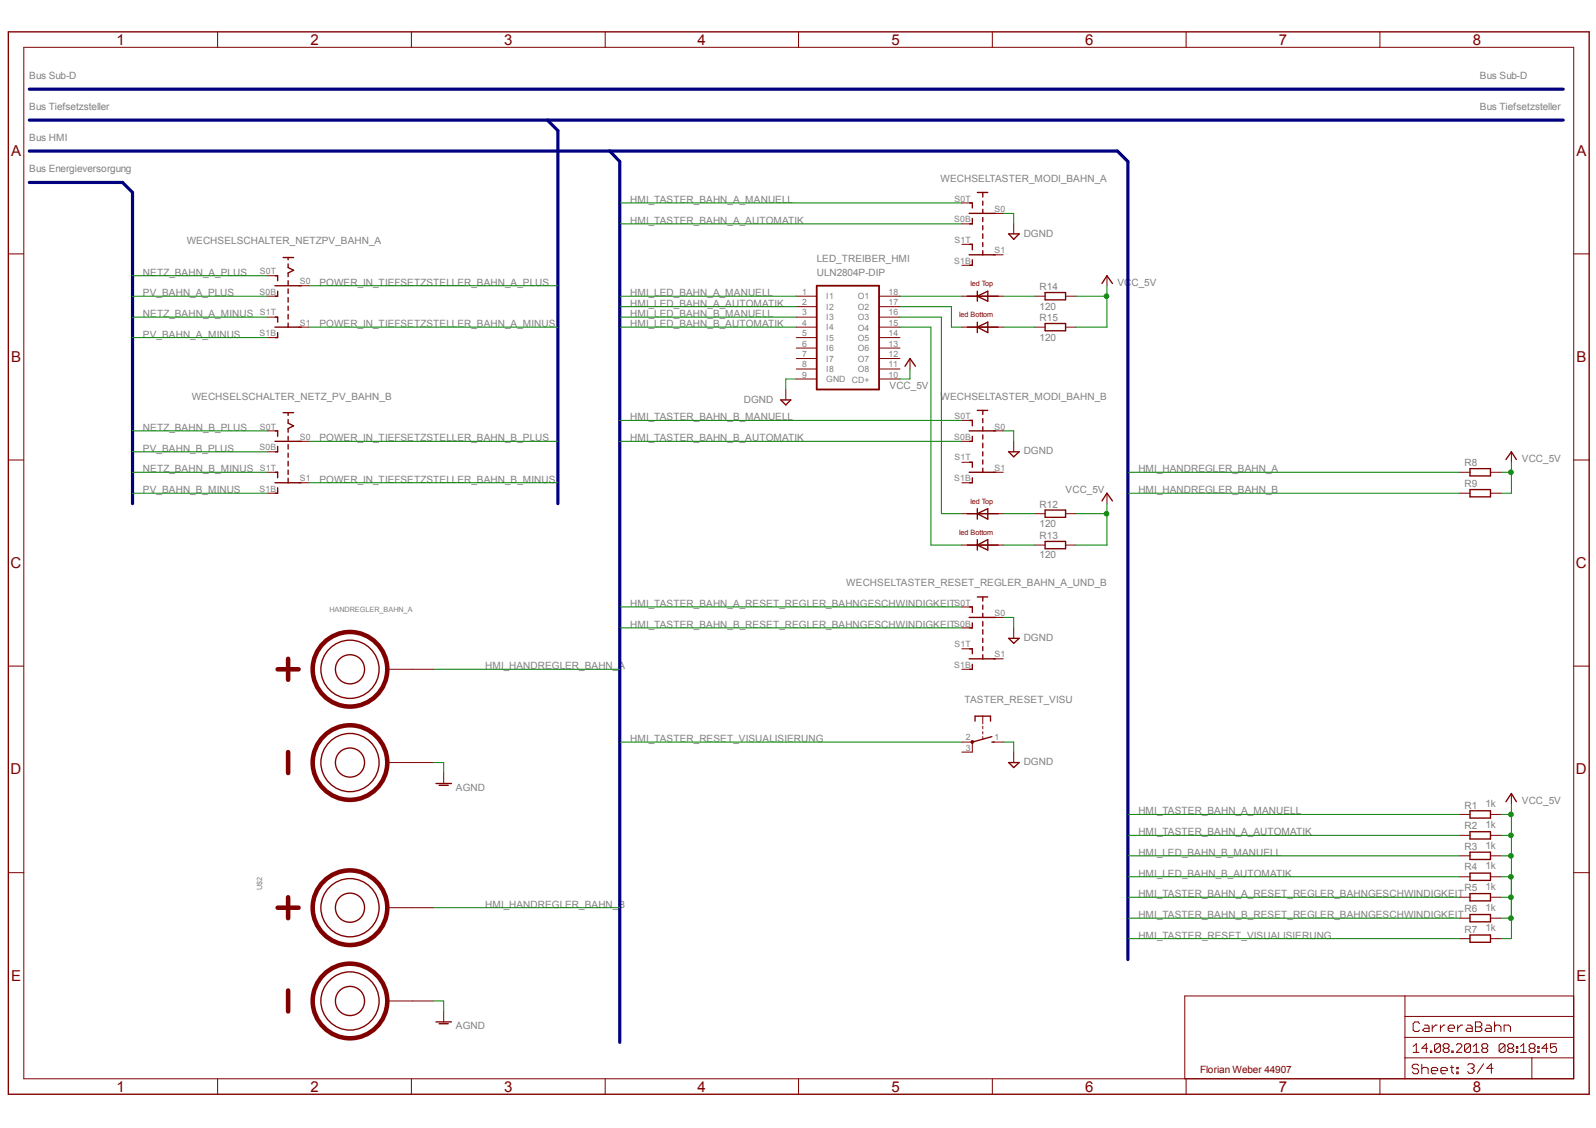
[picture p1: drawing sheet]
<svg xmlns="http://www.w3.org/2000/svg" width="297mm" height="210mm" viewBox="0 0 297 210" stroke-linecap="round" stroke-linejoin="round" font-family="sans-serif">
<g fill="none" stroke="#800000" stroke-width=".19">
<path d="M4.4 8.8h288.5v191.9h-288.5zM40.5 5.9v2.9M76.6 5.9v2.9M112.6 5.9v2.9M148.6 5.9v2.9M184.7 5.9v2.9M220.8 5.9v2.9M256.8 5.9v2.9M179 37.8h2M184.9 39.7h1.8M1.6 47.2h2.8M49.8 55.1h1.9"/>
<path d="M49.8 51.3h1.9M49.8 59h1.9M55.6 53.2h1.9M179 55.1h7.7M179 41.7h2M179 49.4h2M179 45.5h2M184.9 47.4h1.8M292.9 47.2h2.9M49.8 62.8h1.9M55.6 60.9h1.9M179 60.9h7.7"/>
<path d="M179 78.2h2M1.6 85.6h2.8M49.8 84.1h1.9M49.8 80.2h1.9M49.8 91.8h1.9M49.8 87.9h1.9M55.6 82.1h1.9M55.6 89.8h1.9M179 82.1h2M179 89.8h2M179 86h2M179 95.6h7.7"/>
<path d="M184.9 80.2h1.8M184.9 87.9h1.8M292.9 85.6h2.9M179 116.8h2M179 112.9h2M179 101.4h7.7M184.9 114.9h1.8M1.6 124h2.8M179 124.5h2M179 120.7h2M181 138.1v1.9M182.9 133.3v1.4"/>
<path d="M182.9 135.1v.5M182.9 136.1v.5M182.9 137.1v.5M184.9 122.6h1.8M292.9 124h2.9M1.6 162.4h2.8M292.9 162.4h2.9M261.5 196.8h31.4M261.5 185.3v15.4M261.5 193h31.4M261.5 189.1h31.4M263 194.7l.6-.5v1.6"/>
<path d="M263 195.8h1.1M264 198.3l-.2-.3h-.6l-.4 .3v.3l.4 .3h.6l.2 .3v.3l-.2 .3h-.6l-.4-.3M264.2 190.5l-.3-.3h-.6l-.3 .3v1.2l.3 .2h.6l.3-.2M264.6 198v1.8M264.6 198.9l.4-.3h.5l.3 .3v.9M265.1 190.8h.6l.3 .3v.8h-.9l-.3-.2 .3-.4h.9M265.7 195.1h-1.1l.9-.9v1.6M266.2 195.6h.3v.2h-.3zM266.4 199.2h1.2v-.3l-.4-.3h-.6l-.2 .3v.6l.2 .3h.6M266.6 190.8v1.1M267.5 190.8h-.3l-.6 .5M268.1 190.8v1.1"/>
<path d="M268.1 194.5v1.1l-.3 .2h-.5l-.3-.2M268.1 194.5l-.3-.3h-.5l-.3 .3v1.1M268.1 194.5l-1.1 1.1M268.2 199.2h1.2v-.3l-.4-.3h-.6l-.2 .3v.6l.2 .3h.6M268.8 195.1l-.2 .2v.3l.2 .2h.6l.3-.2v-.3l-.3-.2M268.8 195.1h.6M268.8 195.1l-.2-.4v-.2l.2-.3h.6l.3 .3v.2l-.3 .4M268.9 190.8h-.2l-.6 .5M269.5 191.3h1.2v-.2l-.2-.3h-.6l-.4 .3v.6l.4 .2h.6M269.9 198.6h.6M270.2 195.6h.3v.2h-.3zM270.2 198.3v1.2l.3 .3"/>
<path d="M271 194.5l.3-.3h.5l.3 .3v.2l-1.1 1.1h1.1M271.1 198.6h.3v.3h-.3zM271.1 199.5h.3v.3h-.3zM271.3 190.8v1.1M272.2 190.8h-.3l-.6 .5M273.1 190.8h.6l.3 .3v.8h-.9l-.3-.2 .3-.4h.9M273.2 198.2l.2-.2h.6l.3 .2v.3l-.3 .3M273.7 194.5v1.1l-.3 .2h-.5l-.3-.2M273.7 194.5l-.3-.3h-.5l-.3 .3v1.1M273.7 194.5l-1.1 1.1M273.8 198.8h.2M274 198.8l.3 .3v.3l-.3 .3h-.6l-.2-.3"/>
<path d="M274.2 195.8h1.1M274.2 194.7l.6-.5v1.6M274.6 190.2h.8l.4 .3v.3l-.4 .3 .4 .2v.4l-.4 .2h-.8zM274.6 191.1h.8M276 195.1l-.2-.4v-.2l.2-.3h.6l.3 .3v.2l-.3 .4M276 195.1l-.2 .2v.3l.2 .2h.6l.3-.2v-.3l-.3-.2M276 195.1h.6M276.1 198l-1.2 1.7M276.6 190.8h.6l.4 .3v.8h-1l-.2-.2 .2-.4h1M277.9 198.8h-1.2l.9-.8v1.7M278.2 191.1l.2-.3h.6l.3 .3v.8M278.2 190.2v1.7"/>
<path d="M279.9 191.9v-1.1h.9l.3 .3v.8M280.1 194.5v1.1l-.3 .2h-.5l-.3-.2M280.1 194.5l-.3-.3h-.5l-.3 .3v1.1M280.1 194.5l-1.1 1.1M280.9 195.1l-.3 .2v.3l.3 .2h.5l.3-.2v-.3l-.3-.2M280.9 195.1h.5M280.9 195.1l-.3-.4v-.2l.3-.3h.5l.3 .3v.2l-.3 .4M282.2 195.6h.3v.2h-.3zM282.2 194.7h.3v.4h-.3zM283 195.8h1.1M283 194.7l.6-.5v1.6M284.8 195.1l-.2 .2v.3l.2 .2h.6l.3-.2v-.3l-.3-.2"/>
<path d="M284.8 195.1h.6M284.8 195.1l-.2-.4v-.2l.2-.3h.6l.3 .3v.2l-.3 .4M285.1 196.8v3.9M286.2 195.6h.3v.2h-.3zM286.2 194.7h.3v.4h-.3zM288.1 195.1h-1.1l.8-.9v1.6M289.7 194.2h-1.1v.9l.6-.4h.2l.3 .4v.5l-.3 .2h-.6l-.2-.2M292.9 185.3h-72.4v15.4M40.5 200.7v2.9M76.6 200.7v2.9M112.6 200.7v2.9M148.6 200.7v2.9"/>
<path d="M184.7 200.7v2.9M220.8 200.7v2.9M256.8 200.7v2.9"/>
</g>
<g fill="none" stroke="#800000" stroke-width=".25">
<path d="M1.6 5.9h294.2v197.7h-294.2zM180.4 39.7h4.9M180.5 37.8h.5v.9M181.9 35.8h1.9M182.9 35.8v.9M182.9 37.4v.8M182.9 38.9v.8M51.2 53.2h4.9M51.3 51.3h.4v.9M51.3 59h.4v.9M51.7 54.2v.9h-.4M52.7 47.9h1.9"/>
<path d="M53.6 47.9v.4M53.6 49.1v.7l1 .5-1 .5v.7M53.6 52.2v.9M53.6 53.8v.8M53.6 55.4v.8M53.6 57v.7M53.6 58.5v.9M180 55.1h5.8M180.4 47.4h4.9M180.5 45.5h.5v1M181 40.6v1.1h-.5M181 48.3v1.1h-.5"/>
<path d="M181.9 55.1l1.9-.9v1.8zM181.9 54.2v1.8M181.9 59.9v2M182.9 40.5v.7M182.9 42v.8M182.9 43.5v.9M182.9 45.1v.8M182.9 46.7v.7M51.2 60.9h4.9M51.7 61.9v.9h-.4M52.7 76.8h1.9M53.6 60.1v.8"/>
<path d="M53.6 76.8v.5M53.6 78.1v.6l1 .5-1 .6v.6M180 60.9h5.8M180.5 78.2h.5v1M181.9 76.4h1.9M181.9 60.9l1.9-1v2zM182.9 76.4v.7M182.9 77.9v.8M182.9 79.4v.8M51.2 82.1h4.9M51.2 89.8h4.9M51.3 80.2h.4v1"/>
<path d="M51.3 87.9h.4v1M51.7 83.1v1h-.4M51.7 90.8v1h-.4M53.6 81.2v.8M53.6 82.7v.9M53.6 84.3v.8M53.6 85.9v.8M53.6 87.5v.8M53.6 89v.8M180 95.6h5.8M180.4 80.2h4.9M180.4 87.9h4.9"/>
<path d="M180.5 86h.5v1M181 81.2v.9h-.5M181 88.9v.9h-.5M181.9 95.6l1.9-.9v1.9zM181.9 94.7v1.9M182.9 80.9v.8M182.9 82.5v.8M182.9 84.1v.7M182.9 85.6v.8M182.9 87.1v.8M180 101.4h5.8M180.4 114.9h4.9"/>
<path d="M180.5 112.9h.5v1.1M181 115.9v.9h-.5M181.9 111.1h1.9M181.9 101.4l1.9-1v2zM181.9 100.4v2M182.9 111.1v.7M182.9 112.6v.8M182.9 114.1v.8M182.9 115.7v.8M182.9 117.2v.8M182.9 118.8v.7M180.4 122.6h4.9"/>
<path d="M180.5 120.7h.5v1M181 123.6v.9h-.5M181.5 134.2v-.9h2.8v.9M182.9 120.3v.8M182.9 121.8v.8M184.6 138.1h.4M184.6 137.1l-3.6 1"/>
</g>
<path d="M180.8 137.8h.3v.5h-.3z" fill-rule="evenodd" fill="#800000"/>
<g fill="none" stroke="#800000" stroke-width=".19">
<path d="M148.2 55.1h3.8M148.2 57.1h3.8M148.2 59h3.8M163.6 55.1h3.9M163.6 57.1h3.9M163.6 59h3.9M188.7 41.7v1.8M192.6 55.1h1.9M198.3 55.1h2M206 51.3v1.9M146.2 72.5v1.9M148.2 60.9h3.8"/>
<path d="M148.2 62.8h3.8M148.2 64.8h3.8M148.2 66.7h3.8M148.2 68.7h3.8M148.2 70.5h3.8M163.6 60.9h3.9M163.6 62.8h3.9M163.6 64.8h3.9M163.6 66.7h3.9M163.6 68.7h3.9M163.6 70.5h3.9M169.4 66.7v2"/>
<path d="M192.6 60.9h1.9M198.3 60.9h2M188.7 82.1v2M192.6 95.6h1.9M198.3 95.6h2M206 91.8v1.9M271.6 87.9h2M271.6 91.8h2M277.4 87.9h1.9M277.4 91.8h1.9M281.3 84.1v1.9M188.7 116.8v2"/>
<path d="M192.6 101.4h1.9M198.3 101.4h2M72 124.5h8.6M179 138.1h2M179 140h2M180.8 137.8h.3v.5h-.3zM184.9 138.1h1.8M188.7 140v1.9M72 141.9h8.6M82.6 143.8v2M271.6 151.6h2M271.6 155.4h2"/>
<path d="M271.6 159.3h2M277.4 151.6h1.9M277.4 155.4h1.9M277.4 159.3h1.9M281.3 147.7v1.9M72 168.9h8.6M271.6 163.2h2M271.6 167h2M271.6 170.9h2M271.6 174.7h2M277.4 163.2h1.9M277.4 167h1.9"/>
<path d="M277.4 170.9h1.9M277.4 174.7h1.9M72 186.3h8.6M82.6 188.2v2"/>
</g>
<g fill="none" stroke="#800000" stroke-width=".25">
<path d="M187.7 43.5h2l-1 1zM194.5 54.4h3.8v1.4h-3.8zM205.1 52.7l.9-1.4 1 1.4M145.3 74.4h1.9l-1 1zM168.4 68.2l1-1.5 1 1.5M194.5 60.2h3.8v1.4h-3.8zM187.7 84.1h2l-1 .9zM194.5 94.9h3.8v1.4h-3.8zM205.1 93.2l.9-1.4 1 1.4M273.6 87.2h3.8v1.4h-3.8zM273.6 91.1h3.8v1.4h-3.8zM280.3 85.5l1-1.4 .9 1.4"/>
<path d="M187.7 118.8h2l-1 .9zM194.5 100.8h3.8v1.3h-3.8zM81.1 145.8h2.9M81.7 146.1h1.7M187.7 141.9h2l-1 .9zM273.6 150.9h3.8v1.3h-3.8zM273.6 154.8h3.8v1.3h-3.8zM273.6 158.6h3.8v1.3h-3.8zM280.3 149.2l1-1.5 .9 1.5M273.6 162.5h3.8v1.3h-3.8zM273.6 166.3h3.8v1.3h-3.8zM273.6 170.2h3.8v1.3h-3.8z"/>
<path d="M273.6 174h3.8v1.3h-3.8zM81.1 190.2h2.9M81.7 190.5h1.7"/>
<circle cx="65.1" cy="124.6" r="5.4"/>
<circle cx="65.1" cy="124.5" r="2.72"/>
<circle cx="65.1" cy="141.9" r="5.4"/>
<circle cx="65.1" cy="141.9" r="2.72"/>
<circle cx="65.1" cy="168.9" r="5.4"/>
<circle cx="65.1" cy="168.9" r="2.72"/>
<circle cx="65.1" cy="186.3" r="5.4"/>
<circle cx="65.1" cy="186.3" r="2.72"/>
</g>
<path d="M152 53.2h11.6v19.3h-11.6z" fill="none" stroke="#800000" stroke-width=".34"/>
<g fill="none" stroke="#800000" stroke-width=".85">
<path d="M51.7 124.5h3.9M53.6 122.6v3.9M53.6 140v3.8M51.7 168.9h3.9M53.6 167v3.9M53.6 184.3v3.9"/>
<circle cx="65.1" cy="124.6" r="6.9"/>
<circle cx="65.1" cy="141.9" r="6.9"/>
<circle cx="65.1" cy="168.9" r="6.9"/>
<circle cx="65.1" cy="186.3" r="6.9"/>
</g>
<path d="M5.4 16.6h285.5M5.4 22.4h285.5M5.4 28.1h202.6l1.9 2v148.5M5.4 34h17.4l1.9 1.8v57.9M101.9 22.4l1.9 1.9v69.4M113.5 28.1l1.8 2v163.9" fill="none" stroke="#000080" stroke-width=".59"/>
<path d="M186.7 39.7h2v2M200.3 55.1h5.7M206 53.2v7.7h-5.7M148.2 70.5h-2v2M186.7 80.2h2v1.9M186.7 114.9h2v1.9M186.7 138.1h2v1.9" fill="none" stroke="#008000" stroke-width=".19"/>
<circle cx="205.9" cy="55.1" r=".43" fill="#008000"/>
<g fill="none" stroke="#008000" stroke-width=".19">
<path d="M200.3 95.6h5.7M206 93.7v7.7"/>
<circle cx="205.9" cy="55.1" r=".43"/>
</g>
<circle cx="205.9" cy="95.6" r=".43" fill="#008000"/>
<g fill="none" stroke="#008000" stroke-width=".19">
<path d="M279.3 87.9h2v3.9h-2M200.3 101.4h5.7"/>
<circle cx="205.9" cy="95.6" r=".43"/>
</g>
<circle cx="281.2" cy="87.9" r=".43" fill="#008000"/>
<g fill="none" stroke="#008000" stroke-width=".19">
<path d="M169.4 68.7v1.8h-1.9M281.3 86v1.9M279.3 151.6h2v23.1h-2"/>
<circle cx="281.2" cy="87.9" r=".43"/>
</g>
<circle cx="281.2" cy="163.1" r=".43" fill="#008000"/>
<g fill="none" stroke="#008000" stroke-width=".19">
<path d="M279.3 159.3h2M279.3 163.2h2"/>
<circle cx="281.2" cy="163.1" r=".43"/>
</g>
<circle cx="281.2" cy="159.3" r=".43" fill="#008000"/>
<g fill="none" stroke="#008000" stroke-width=".19">
<path d="M279.3 155.4h2"/>
<circle cx="281.2" cy="159.3" r=".43"/>
</g>
<circle cx="281.2" cy="155.4" r=".43" fill="#008000"/>
<g fill="none" stroke="#008000" stroke-width=".19">
<path d="M279.3 167h2"/>
<circle cx="281.2" cy="155.4" r=".43"/>
</g>
<circle cx="281.2" cy="167" r=".43" fill="#008000"/>
<g fill="none" stroke="#008000" stroke-width=".19">
<path d="M279.3 170.9h2"/>
<circle cx="281.2" cy="167" r=".43"/>
</g>
<circle cx="281.2" cy="170.9" r=".43" fill="#008000"/>
<g fill="none" stroke="#008000" stroke-width=".19">
<path d="M281.3 149.6v2"/>
<circle cx="281.2" cy="170.9" r=".43"/>
</g>
<circle cx="281.2" cy="151.5" r=".43" fill="#008000"/>
<g fill="none" stroke="#008000" stroke-width=".19">
<path d="M115.3 37.8h63.7M24.7 51.3h25.1M24.7 59h25.1M24.7 55.1h25.1M57.5 53.2h46.3M115.3 59h32.9M115.3 55.1h32.9M115.3 57.1h32.9M115.3 41.7h63.7M167.5 59h7.7v36.6h3.8M167.5 55.1h11.5M167.5 57.1h9.6v3.8h1.9"/>
<path d="M186.7 55.1h5.9M24.7 62.8h25.1M57.5 60.9h46.3M115.3 60.9h32.9M115.3 78.2h63.7M167.5 60.9h5.8v40.5h5.7M186.7 60.9h5.9M24.7 80.2h25.1M24.7 84.1h25.1M24.7 87.9h25.1M24.7 91.8h25.1M57.5 82.1h46.3"/>
<path d="M57.5 89.8h46.3M115.3 82.1h63.7M186.7 95.6h5.9M209.9 87.9h61.7M209.9 91.8h61.7M115.3 112.9h63.7M115.3 116.8h63.7M186.7 101.4h5.9M80.6 124.5h34.7M115.3 138.1h63.7M80.6 141.9h2v1.9M209.9 159.3h61.7"/>
<path d="M209.9 151.6h61.7M209.9 155.4h61.7M80.6 168.9h34.7M209.9 163.2h61.7M209.9 174.7h61.7M209.9 167h61.7M209.9 170.9h61.7M80.6 186.3h2v1.9"/>
<circle cx="281.2" cy="151.5" r=".43"/>
</g>
<g font-size="2.8" fill="#800000">
<text x="21.7" y="8.3">1</text>
<text x="57.8" y="8.3">2</text>
<text x="93.8" y="8.3">3</text>
<text x="129.8" y="8.3">4</text>
<text x="165.9" y="8.3">5</text>
<text x="202" y="8.3">6</text>
<text x="238" y="8.3">7</text>
<text x="274.1" y="8.3">8</text>
<text x="2.1" y="29">A</text>
<text x="293.4" y="29">A</text>
<text x="2.1" y="67.3">B</text>
<text x="293.4" y="67.3">B</text>
<text x="2" y="105.7">C</text>
<text x="293.3" y="105.7">C</text>
<text x="2" y="144.1">D</text>
<text x="293.3" y="144.1">D</text>
<text x="2.1" y="182.5">E</text>
<text x="293.4" y="182.5">E</text>
<text x="21.7" y="203.1">1</text>
<text x="57.8" y="203.1">2</text>
<text x="93.8" y="203.1">3</text>
<text x="129.8" y="203.1">4</text>
<text x="165.9" y="203.1">5</text>
<text x="202" y="203.1">6</text>
<text x="238" y="203.1">7</text>
<text x="274.1" y="203.1">8</text>
</g>
<g font-size="1.9" fill="#808080">
<text x="5.4" y="14.6">Bus Sub-D</text>
<text x="275.4" y="14.6">Bus Sub-D</text>
<text x="5.4" y="20.4">Bus Tiefsetzsteller</text>
<text x="275.4" y="20.4">Bus Tiefsetzsteller</text>
<text x="5.4" y="26.2">Bus HMI</text>
<text x="5.4" y="32">Bus Energieversorgung</text>
<text x="175" y="34">WECHSELTASTER_MODI_BAHN_A</text>
<text x="117.3" y="37.8">HMI_TASTER_BAHN_A_MANUELL</text>
<text x="117.3" y="41.7">HMI_TASTER_BAHN_A_AUTOMATIK</text>
<text x="34.7" y="45.5">WECHSELSCHALTER_NETZPV_BAHN_A</text>
<text x="190.5" y="44">DGND</text>
<text x="26.6" y="51.3">NETZ_BAHN_A_PLUS</text>
<text x="59.5" y="53.2">POWER_IN_TIEFSETZSTELLER_BAHN_A_PLUS</text>
<text x="152" y="51.3">ULN2804P-DIP</text>
<text x="152" y="48.8">LED_TREIBER_HMI</text>
<text x="208" y="53.2">VCC_5V</text>
<text x="26.6" y="59">NETZ_BAHN_A_MINUS</text>
<text x="26.6" y="55.1">PV_BAHN_A_PLUS</text>
<text x="117.3" y="57.1">HMI_LED_BAHN_A_AUTOMATIK</text>
<text x="117.3" y="55.1">HMI_LED_BAHN_A_MANUELL</text>
<text x="117.3" y="59">HMI_LED_BAHN_B_MANUELL</text>
<text x="193.5" y="54">R14</text>
<text x="193.5" y="59.8">R15</text>
<text x="193.5" y="57.7">120</text>
<text x="26.6" y="62.8">PV_BAHN_A_MINUS</text>
<text x="59.5" y="60.9">POWER_IN_TIEFSETZSTELLER_BAHN_A_MINUS</text>
<text x="117.3" y="60.9">HMI_LED_BAHN_B_AUTOMATIK</text>
<text x="193.5" y="63.4">120</text>
<text x="35.7" y="74.4">WECHSELSCHALTER_NETZ_PV_BAHN_B</text>
<text x="138.5" y="74.9">DGND</text>
<text x="165.6" y="72.5">VCC_5V</text>
<text x="175" y="74.4">WECHSELTASTER_MODI_BAHN_B</text>
<text x="26.6" y="80.2">NETZ_BAHN_B_PLUS</text>
<text x="59.5" y="82.1">POWER_IN_TIEFSETZSTELLER_BAHN_B_PLUS</text>
<text x="117.3" y="78.2">HMI_TASTER_BAHN_B_MANUELL</text>
<text x="117.3" y="82.1">HMI_TASTER_BAHN_B_AUTOMATIK</text>
<text x="26.6" y="84.1">PV_BAHN_B_PLUS</text>
<text x="26.6" y="87.9">NETZ_BAHN_B_MINUS</text>
<text x="59.5" y="89.8">POWER_IN_TIEFSETZSTELLER_BAHN_B_MINUS</text>
<text x="190.5" y="84.5">DGND</text>
<text x="211.9" y="87.9">HMI_HANDREGLER_BAHN_A</text>
<text x="272.6" y="86.8">R8</text>
<text x="283.2" y="86">VCC_5V</text>
<text x="26.6" y="91.8">PV_BAHN_B_MINUS</text>
<text x="193.5" y="94.5">R12</text>
<text x="198.3" y="91.8">VCC_5V</text>
<text x="211.9" y="91.8">HMI_HANDREGLER_BAHN_B</text>
<text x="272.6" y="90.6">R9</text>
<text x="193.5" y="100.2">R13</text>
<text x="193.5" y="98.1">120</text>
<text x="193.5" y="103.9">120</text>
<text x="117.3" y="112.9">HMI_TASTER_BAHN_A_RESET_REGLER_BAHNGESCHWINDIGKEIT</text>
<text x="157.5" y="109.1">WECHSELTASTER_RESET_REGLER_BAHN_A_UND_B</text>
<text x="117.3" y="116.8">HMI_TASTER_BAHN_B_RESET_REGLER_BAHNGESCHWINDIGKEIT</text>
<text x="190.5" y="119.2">DGND</text>
<text x="90.3" y="124.5">HMI_HANDREGLER_BAHN_A</text>
<text x="179.5" y="130.8">TASTER_RESET_VISU</text>
<text x="117.3" y="138.1">HMI_TASTER_RESET_VISUALISIERUNG</text>
<text x="190.5" y="142.4">DGND</text>
<text x="84.9" y="147.2">AGND</text>
<text x="283.2" y="149.6">VCC_5V</text>
<text x="211.9" y="151.6">HMI_TASTER_BAHN_A_MANUELL</text>
<text x="211.9" y="155.4">HMI_TASTER_BAHN_A_AUTOMATIK</text>
<text x="272.6" y="150.5">R1</text>
<text x="272.6" y="154.3">R2</text>
<text x="276.5" y="150.2">1k</text>
<text x="276.5" y="154.1">1k</text>
<text x="211.9" y="159.3">HMI_LED_BAHN_B_MANUELL</text>
<text x="272.6" y="158.2">R3</text>
<text x="272.6" y="162">R4</text>
<text x="276.5" y="157.9">1k</text>
<text x="276.5" y="161.8">1k</text>
<text x="211.9" y="163.2">HMI_LED_BAHN_B_AUTOMATIK</text>
<text x="211.9" y="167">HMI_TASTER_BAHN_A_RESET_REGLER_BAHNGESCHWINDIGKEIT</text>
<text x="272.6" y="165.9">R5</text>
<text x="276.5" y="165.6">1k</text>
<text x="90.3" y="168.9">HMI_HANDREGLER_BAHN_B</text>
<text x="211.9" y="170.9">HMI_TASTER_BAHN_B_RESET_REGLER_BAHNGESCHWINDIGKEIT</text>
<text x="272.6" y="169.7">R6</text>
<text x="272.6" y="173.6">R7</text>
<text x="276.5" y="169.5">1k</text>
<text x="276.5" y="173.3">1k</text>
<text x="211.9" y="174.7">HMI_TASTER_RESET_VISUALISIERUNG</text>
<text x="84.9" y="191.5">AGND</text>
</g>
<text font-size="1.9" fill="#800000" x="223.4" y="199.7">Florian Weber 44907</text>
<g font-size="1.6" fill="#808080">
<text x="177.6" y="41.3">S0B</text>
<text x="177.7" y="37.5">S0T</text>
<text x="185.1" y="39.5">S0</text>
<text x="177.7" y="45.2">S1T</text>
<text x="185.1" y="47.2">S1</text>
<text x="48.4" y="51">S0T</text>
<text x="55.8" y="52.9">S0</text>
<text x="177.6" y="49.1">S1B</text>
<text x="48.3" y="54.9">S0B</text>
<text x="48.4" y="58.7">S1T</text>
<text x="149.3" y="54.9">1</text>
<text x="149.3" y="56.8">2</text>
<text x="149.3" y="58.7">3</text>
<text x="153.8" y="55.7">I1</text>
<text x="153.8" y="57.7">I2</text>
<text x="153.8" y="59.6">I3</text>
<text x="159.6" y="55.7">O1</text>
<text x="159.6" y="57.7">O2</text>
<text x="159.6" y="59.6">O3</text>
<text x="165.4" y="54.9">18</text>
<text x="165.4" y="56.8">17</text>
<text x="165.4" y="58.7">16</text>
<text x="48.3" y="62.6">S1B</text>
<text x="55.8" y="60.6">S1</text>
<text x="149.3" y="60.6">4</text>
<text x="149.3" y="62.6">5</text>
<text x="149.3" y="64.5">6</text>
<text x="153.8" y="61.5">I4</text>
<text x="153.8" y="63.4">I5</text>
<text x="153.8" y="65.4">I6</text>
<text x="159.6" y="61.6">O4</text>
<text x="159.6" y="63.4">O5</text>
<text x="159.6" y="65.4">O6</text>
<text x="165.4" y="60.6">15</text>
<text x="165.4" y="62.6">14</text>
<text x="165.4" y="64.5">13</text>
<text x="149.3" y="66.5">7</text>
<text x="149.3" y="68.3">8</text>
<text x="149.3" y="70.3">9</text>
<text x="153.8" y="67.3">I7</text>
<text x="153.8" y="69.2">I8</text>
<text x="153.8" y="71.1">GND</text>
<text x="158.5" y="71.2">CD+</text>
<text x="159.6" y="69.3">O8</text>
<text x="159.6" y="67.3">O7</text>
<text x="165.4" y="68.3">11</text>
<text x="165.4" y="66.5">12</text>
<text x="165.4" y="70.3">10</text>
<text x="177.7" y="78">S0T</text>
<text x="48.3" y="83.8">S0B</text>
<text x="48.4" y="79.9">S0T</text>
<text x="55.8" y="81.9">S0</text>
<text x="177.6" y="81.9">S0B</text>
<text x="185.1" y="79.9">S0</text>
<text x="48.4" y="87.6">S1T</text>
<text x="55.8" y="89.6">S1</text>
<text x="177.6" y="89.6">S1B</text>
<text x="177.7" y="85.7">S1T</text>
<text x="185.1" y="87.6">S1</text>
<text x="48.3" y="91.5">S1B</text>
<text x="177.7" y="112.7">S0T</text>
<text x="177.6" y="116.6">S0B</text>
<text x="185.1" y="114.6">S0</text>
<text x="177.6" y="124.3">S1B</text>
<text x="177.7" y="120.4">S1T</text>
<text x="185.1" y="122.3">S1</text>
<text x="179.8" y="137.8">2</text>
<text x="185.1" y="137.8">1</text>
<text x="179.8" y="139.7">3</text>
</g>
<g font-size="1.4" fill="#800000">
<text x="180.6" y="53.2">led Top</text>
<text x="178.5" y="59">led Bottom</text>
<text x="180.6" y="93.7">led Top</text>
<text x="178.5" y="99.5">led Bottom</text>
</g>
<g font-size="1.4" fill="#808080">
<text x="61.3" y="113.9">HANDREGLER_BAHN_A</text>
<text x="48.8" y="165.6" transform="rotate(-90 48.8 165.6)">U$2</text>
</g>
</svg>
